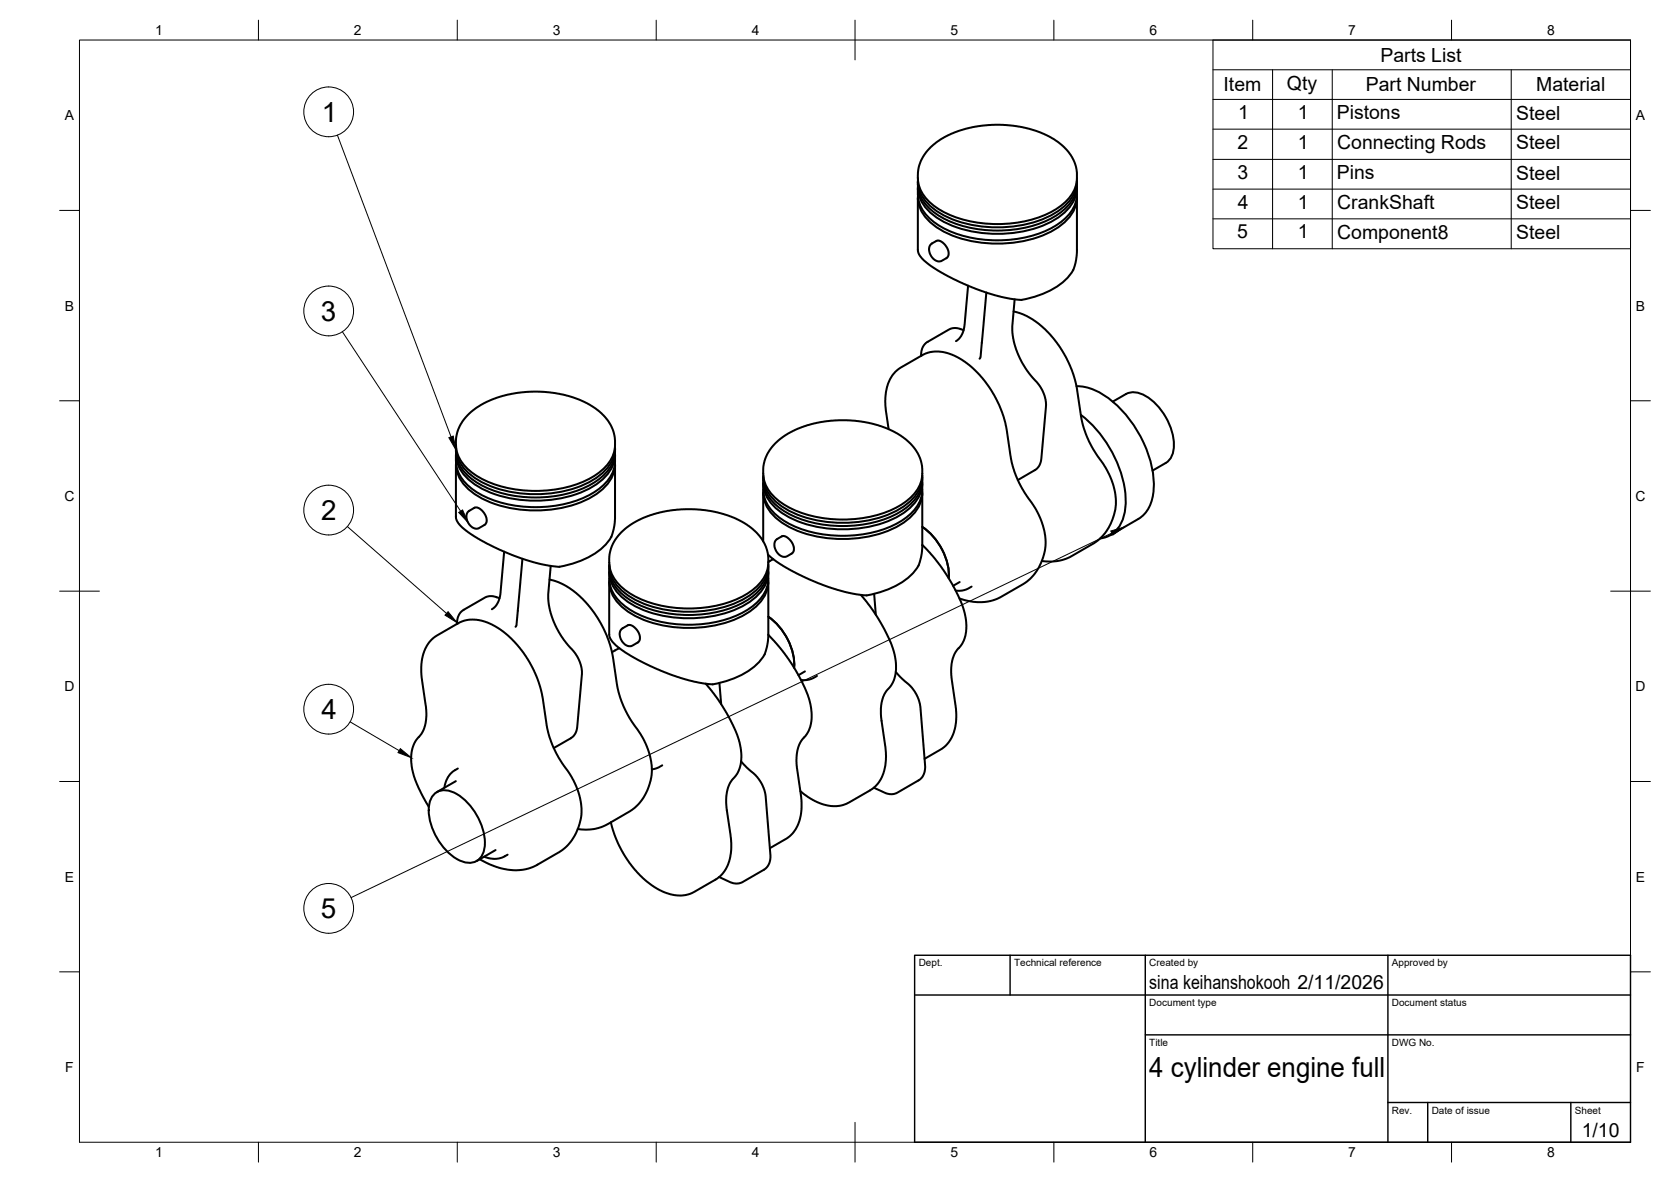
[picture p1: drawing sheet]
<svg xmlns="http://www.w3.org/2000/svg" width="420mm" height="297mm" viewBox="0 0 420 297" stroke-linecap="round" stroke-linejoin="round" font-family="sans-serif">
<!-- layer: Visible -->
<g fill="none" stroke="#000" stroke-width=".51">
<path d="M230.8 49.7v13.1l.3 1.1 .8 1.1 1.6 1.4 2.3 1.6 3.7 2 3.7 1.7 3.7 1.5 3.4 1 3.1 .8 2.6 .3a18 18 0 0 0 8.4-2.5l2-1.2 1.7-1.4 1.8-2.4M230.8 45.6v.8M230.8 47.2v1.7M230.8 44.8a10 10 0 0 0 5.9 8.1 31.2 31.2 0 0 0 28.2 0 9.9 9.9 0 0 0 5.9-8.9l-.3-2.3-1.2-2.6-1.8-2.1-2.7-2.2-3.2-1.5-3.3-1.1-3.6-.6-4.6-.2-3.7 .3-3.5 .6-3.7 1.3-2.9 1.6-2.4 1.9-1.8 2.3-1.1 2.8-.2 2.6M230.8 49.3a9 9 0 0 0 4.8 7.8 30.8 30.8 0 0 0 24 2.9 16.4 16.4 0 0 0 10.3-7 7.1 7.1 0 0 0 .9-3.7M230.8 46.8a9 9 0 0 0 4.8 7.9 30.8 30.8 0 0 0 24 2.9 16.4 16.4 0 0 0 10.3-7 7.1 7.1 0 0 0 .9-3.8M230.8 45.2a9 9 0 0 0 4.8 7.9 30.8 30.8 0 0 0 24 2.8 16.4 16.4 0 0 0 10.3-6.9 7.1 7.1 0 0 0 .9-3.8M270.8 49.7v13.7l-.4 2.6-.5 1.9M270.8 47.2a9.2 9.2 0 0 1-4.6 9 30.2 30.2 0 0 1-23.2 3.3 18.6 18.6 0 0 1-10.6-6.2 7.6 7.6 0 0 1-1.6-4.5M270.8 45.6a9 9 0 0 1-4.6 8.1 30.2 30.2 0 0 1-23.2 3.3 18.6 18.6 0 0 1-10.6-6.1 7.6 7.6 0 0 1-1.6-4.5M234.1 61.4l1.7-1 1.2 .5 .8 .9 .6 1.2 .1 .9-.2 .7-1.9 1.1-.7-.1-.8-.3-.7-.9-.5-.9-.1-1.2zM243.4 71.8l-1 10.9-.7 1.7-1.3 1.3"/>
<path d="M248 73.5l-1.4 16.1-.3 .5M254.8 78.3l3.2 1.1 3.3 2.1 3.5 3.5 1.4 1.8 1.7 2.7 1.5 3.2 .9 2.7 1.6 10 1.2 3.8 1.7 3.5 2.8 4.1 1.3 2.5 .9 2.3 .7 2.7v3l-.7 3.1-1.5 2.9-1.7 2-1.7 1.3-6.4 3.7-2.8 .7-2 .1-1.7-.1M255.1 75.2l-.6 8 .7 3.8 1 2.5 1.3 2.4 1.3 2 2.3 2.6 .9 1.3 .6 1.6 .4 2.1-1.2 13.8-.2 1.1-.6 1.1-.7 .6-4.4 2.5M242.3 83l-1.6-.5-1.5 .1-6.1 3.4-1.2 1.4-.3 2.1M270.7 97.1a14.7 14.7 0 0 1 9.7 4.4 29.5 29.5 0 0 1 9.7 20.7 9.2 9.2 0 0 1-3.9 8.2M114.6 116.7v13.3l.3 .9 .7 1.1 2.1 1.7 2.3 1.5 6.5 3.3 4 1.6 3.7 1.2 2.5 .6 3.1 .5a18 18 0 0 0 8.5-2.5 11 11 0 0 0 5.6-5.6l.6-2.1 .1-1.9v-13.6M114.6 114.3a9.3 9.3 0 0 0 4.6 8.9 30.2 30.2 0 0 0 23.2 3.3 18.6 18.6 0 0 0 10.7-6.1 8.3 8.3 0 0 0 1.5-6.1M114.6 112.7a9.1 9.1 0 0 0 4.6 8.1 30.2 30.2 0 0 0 23.2 3.3 18.6 18.6 0 0 0 10.7-6.1 7.8 7.8 0 0 0 1.5-5.3M114.7 116.3a9 9 0 0 0 4.7 7.9 30.8 30.8 0 0 0 24.1 2.9 16.4 16.4 0 0 0 10.3-7 7.1 7.1 0 0 0 .8-3.8M114.7 113.9a9 9 0 0 0 4.7 7.8 30.8 30.8 0 0 0 24.1 2.9 16.4 16.4 0 0 0 10.3-7 7.1 7.1 0 0 0 .8-3.7M114.7 112.2a9 9 0 0 0 4.7 7.9 30.8 30.8 0 0 0 24.1 2.9 16.4 16.4 0 0 0 10.3-7 7.1 7.1 0 0 0 .8-3.8M117.8 104.2l1.9-1.6 2-1.3 2.1-.9 3.3-1.1 5.4-.8 3.3-.1 3.2 .3 2.7 .5 2.6 .7 2.7 1.1 2.6 1.6 1.7 1.3 1.3 1.5 1.1 1.7 .8 2.2a9.3 9.3 0 0 1-4.4 9.9 30.2 30.2 0 0 1-23.2 3.3 18.6 18.6 0 0 1-10.7-6.2 9.1 9.1 0 0 1-1.4-6.9l1-2.8z"/>
<path d="M191.9 119.9a9.1 9.1 0 0 0 4.6 8.1 30.2 30.2 0 0 0 23.2 3.3 18.6 18.6 0 0 0 10.6-6.2 7.8 7.8 0 0 0 1.6-5.2M191.9 119l.1-2.4 .8-2.3 1.6-2.3 2.4-2.1 3.1-1.9 3.2-1.2 3.5-.8 4.4-.4 4.1 .2 4.5 .7 3.5 1.2 3.4 1.8 2.4 2 1.9 2.4 1 2.7 .1 2.4M191.9 119a10 10 0 0 0 5.9 8.2 31.2 31.2 0 0 0 28.2 0 10 10 0 0 0 5.9-8.2M191.9 119.4a9 9 0 0 0 4.8 7.9 30.8 30.8 0 0 0 24 2.9 16.4 16.4 0 0 0 10.3-7 7.1 7.1 0 0 0 .9-3.8M223.4 107.9l-.6-4.6-.2-3.3 .5-2.8 .8-2.1 1.2-1.6 1-.9 5.9-3.4 2-.7 1.9-.2 2.8 .6 2.5 1.1 2.5 1.7 2.2 2.1 1.8 2.1 2.1 3.1 1.4 2.8 1.6 4.7 1.4 9 1 3.4 1.8 3.9 3.6 5.4 1.6 3.8 .7 3.5-.2 2.9-.7 2.4-.7 1.6-1.9 2.7-1.6 1.4-6.3 3.6-2.5 1-2.2 .2-2.9-.2-2.6-.7M271.8 104.2a29.8 29.8 0 0 1 11.3 21.6 9.7 9.7 0 0 1-3.6 8.5l-1.8 .8-1.1 .2M279.8 100.9l3.3-1.9a5.4 5.4 0 0 1 5.9 1.1 15.4 15.4 0 0 1 6.1 12.7 4.7 4.7 0 0 1-2 3.6l-3.3 1.9M117.7 128.6l1.7-1.1 1.2 .3 1 .9 .6 1.1 .2 .9-.2 .9-2 1.2h-.7l-.7-.2-.9-.9-.5-1.1-.1-1.1zM126.8 138.6l-1.1 11.2-.8 2.1-1.2 1.2M156.2 133.8l1.5-1.4 2.2-1.4 2.1-.9 3.2-1.1 2.7-.6 3.4-.4h3.3l2.7 .2 3.2 .6 2.5 .7 2.7 1.2 2.1 1.2 2 1.5 1.5 1.7 .9 1.5 .8 2.2a9.3 9.3 0 0 1-4.4 9.9 30.2 30.2 0 0 1-23.2 3.3 18.6 18.6 0 0 1-10.6-6.1 9.1 9.1 0 0 1-1.5-6.9l1-2.7zM191.9 121.5v1.6M191.9 123.9v12.1"/>
<path d="M191.9 123.1a10 10 0 0 0 5.9 8.2 31.2 31.2 0 0 0 28.2 0 10 10 0 0 0 5.9-8.2M191.9 123.5a9 9 0 0 0 4.8 7.9 30.8 30.8 0 0 0 24 2.9 16.4 16.4 0 0 0 10.3-7 7.1 7.1 0 0 0 .9-3.8M191.9 121.1a9 9 0 0 0 4.8 7.8 30.8 30.8 0 0 0 24 2.9 16.4 16.4 0 0 0 10.3-7 7.1 7.1 0 0 0 .9-3.7M195.2 135.6l1.7-.9 1.2 .5 .9 .9 .6 1.2v.9l-.3 .7-1.8 1h-.8l-.8-.5-.7-.8-.5-1.3 .1-1.1zM231.9 123.9v13.6l-.2 1.8-.5 2a6.8 6.8 0 0 1-2.8 3.9 21.4 21.4 0 0 1-11.1 4.4l-3.3-.5-3.4-.9-6.7-2.4-6.3-3.2-3-1.9-1.5-1.4M231.9 136.9l2 2.1 2.5 3.1 3.1 4.8 2.6 5.6 .7 2.7 .2 2.1-.1 1.5-.5 2.1-.5 .9-1.8 2.4-.6 1.4-.3 1.4v3.1l1.3 9.3-.2 2.4-.4 2.1-.9 2-1.3 1.6-1 .7-4.2 2.5M231.9 121.5v1.6M231.9 132.4a15.4 15.4 0 0 1 6.7 12.9M286.2 130.4l-7 4.1M125.6 150.3l-1.7-.5-1.5 .2-5.9 3.3-.7 .6-.4 .7-.5 2.2M131.4 140.4l-1.5 16.6-.3 .5M138.2 145.7l1.5 .3 2.2 1 2.9 2 1.7 1.6 1.8 1.9 2.8 4.1 1.5 3.3 1.1 3.1 1.5 9.4 1.1 3.8 1.9 4.1 2.9 4.3 .9 1.6 1.1 2.5 .7 3.4v2.9l-.9 3.2-1.5 2.9-1.7 1.8-1.3 1-5.6 3.2-1.7 .8-3.1 .6-2.7-.2"/>
<path d="M138.5 142.2l-.7 7.2 .2 2.5 .5 2.2 .9 2.6 1.5 2.8 4.3 5.5 .8 1.9 .3 1.7-1.2 14.1-.3 1.3-.9 1.3-4.7 2.7M153.2 146.3v13.3l.3 1 1 1.2 1.9 1.6 2.6 1.6 7.2 3.6 7.1 2.4 5.1 .9a18 18 0 0 0 8.4-2.5 10.9 10.9 0 0 0 5.7-5.6l.4-1.7 .3-2.4v-13.4M153.2 143.8a9.3 9.3 0 0 0 4.6 9 30.2 30.2 0 0 0 23.2 3.3 18.6 18.6 0 0 0 10.6-6.2 8.3 8.3 0 0 0 1.6-6.1M153.2 142.2a9.1 9.1 0 0 0 4.6 8.1 30.2 30.2 0 0 0 23.2 3.3 18.6 18.6 0 0 0 10.6-6.1 7.8 7.8 0 0 0 1.6-5.3M153.2 145.8a9 9 0 0 0 4.8 7.9 30.8 30.8 0 0 0 24 2.9 16.4 16.4 0 0 0 10.3-7 7.1 7.1 0 0 0 .9-3.8M153.2 143.4a9 9 0 0 0 4.8 7.9 30.8 30.8 0 0 0 24 2.9 16.4 16.4 0 0 0 10.3-7 7.1 7.1 0 0 0 .9-3.8M153.2 141.8a9 9 0 0 0 4.8 7.9 30.8 30.8 0 0 0 24 2.9 16.4 16.4 0 0 0 10.3-7 7.1 7.1 0 0 0 .9-3.8M156.3 158.1l1.7-1 1.2 .3 1.1 1 .5 1.1 .1 1-.3 .7-1.9 1.2-.9-.1-.6-.3-.8-.9-.5-.9v-1.3zM193.2 159.6l4.1 4.7 3.3 5.1 2.5 5.3 .7 2.6 .3 2.2-.4 3.2-.8 1.7-1.4 1.7-.5 1-.7 2.6 .1 3.2 1.1 8.8-.1 2.7-.4 1.8-.9 2.2-1.3 1.5-.9 .8-4.3 2.5M193.2 155a15.4 15.4 0 0 1 6.5 12.8M194.4 140.5l-1.2 .7M216.5 149.5l3 3.9 2.9 4.9 1.8 3.8 .6 1.9 .4 2.1 .1 2.2-.5 2.5-.7 1.4-1.8 2.4-.7 2.7-.1 2.8 1.3 9.1-.2 3.2-.5 1.9-1 2.2-1.7 1.7-5.9 3.5-2.3 .8h-2.5l-2.6-.6-2.5-1.4-2.4-1.7"/>
<path d="M219.8 149.2l.4 5.3M241.3 146.3l-1.7 .9M244.3 147.4l-1.9 .9-2.1 .1M155.7 162.9l-1.8 1M177.4 171.8l3.1 4 3.2 5.3 2 4.7 .7 3.5-.1 2.4-.3 1.4-.7 1.4-1.8 2.4-.5 1.2-.4 2 .1 2.8 1.1 7.6 .1 2.7-.5 3.2-1.1 2.3-.8 1-1.3 1.2-6.8 3.8-1.1 .2-1.9 .1-1.8-.3-2.1-.7-2-1.1-2.1-1.6-2.3-2.2-1.8-2.2-1.6-2.6-1.3-2.4-.8-2-1-3.3M180.9 171.6l.4 5.4M202.4 168.7l-1.6 1M205.4 169.9l-1.8 .9-2.2 .1M225.2 168.9l4.1 4 1.2 1.7 .7 1.8 .2 1.4 1.2 14.7-.1 1.4-.5 1.3-.9 .8-6.1 3.5-1 .1-.9-.2-3.4-1.4M108.9 199.8a4 4 0 0 1 4.9-.8 15 15 0 0 1 8.1 14 4 4 0 0 1-6 3.4 15 15 0 0 1-8-13.9l.2-1.1zM114.6 196.3l-4.8 2.8M115.1 193.1l-1.2 .8-1 1-.7 1.2-.5 1.9"/>
<path d="M166.5 192.3l-1.1 .7-1.5 .3M186.4 191.3l4 3.9 1.1 1.7 .7 1.6 .3 1.7 1.2 14.6-.1 1.4-.5 1.3-.7 .9-6 3.4-1.1 .2-1-.1-3.5-1.5M107.8 202.8l-1.9-3.4-1.6-3.6-.7-2.5-.2-2.3 .1-1.9 .3-1.4 .8-1.6 1.3-1.6 .6-1 .6-2.7v-3l-1.2-8.9 .1-2.8 .4-1.7 1.1-2.4 1.4-1.6 6.3-3.8 1.3-.6 1.3-.2 1.9-.1 1.4 .3 3.2 1.3 3.5 2.5 3.4 3.7 2.6 4.1 1.4 3.1 .9 2.9 1.4 9.1 .7 2.6 .9 2.4 1.3 2.6 2.9 4.3 1.4 2.7 1.1 3.1 .4 3.9-.5 2.7-.6 1.8-.9 1.7-1.3 1.7-2.3 2-6.2 3.5-2.9 .9-1.6 .1-2.1-.1-3.5-.9-3.7-1.8M124.6 213.6l-4.8 2.8M127.6 214.8l-1.4 .7-1.4 .3-1.5-.1-1.6-.4"/>
</g>
<!-- layer: BORDER -->
<g fill="none" stroke="#000" stroke-width=".25">
<path d="M20 10.1h390v276.9h-390zM65 5.1v5M115 5.1v5M165 5.1v5M215 5.1v10M265 5.1v5M315 5.1v5M365 5.1v5M15 52.9h5M410 52.9h5M15 100.7h5M410 100.7h5"/>
<path d="M15 148.6h10M405 148.6h10M15 196.4h5M410 196.4h5M15 244.2h5M410 244.2h5M65 287v5M115 287v5M165 287v5M215 282.1v9.9M265 287v5M315 287v5"/>
<path d="M365 287v5"/>
</g>
<!-- layer: TITLEBLOCK -->
<path d="M230 240.1h180v46.9h-180zM230 250h180M254 240.1v9.9M288 240.1v46.9M349 240.1v46.9M288 260.1h122M349 277.1h61M359 277.1v9.9M395 277.1v9.9" fill="none" stroke="#000" stroke-width=".36"/>
<!-- layer: Parts Lists -->
<path d="M305 10.1h105v52.4h-105zM305 17.5h105M320 17.5v45M335 17.5v45M380 17.5v45M305 25h105M305 32.5h105M305 40.1h105M305 47.5h105M305 55h105" fill="none" stroke="#000" stroke-width=".25"/>
<!-- layer: Balloons -->
<g fill="none" stroke="#000" stroke-width=".25">
<circle cx="82.6" cy="28.1" r="6.3"/>
<circle cx="82.6" cy="78.1" r="6.3"/>
<circle cx="82.6" cy="128.2" r="6.3"/>
<circle cx="82.6" cy="178.2" r="6.3"/>
<circle cx="82.6" cy="228.3" r="6.3"/>
</g>
<!-- layer: 0 -->
<path d="M112.9 110l1.1-.4 .6 3.5zM115.3 128.8l1-.6 1.5 3.2zM279.3 133.4l3.4-1-2.9 2.1zM112.7 153.7l2.2 2.8-3-1.9zM100.7 188.1l2.7 2.3-3.3-1.3z" fill="#000" stroke="#000" stroke-width=".25"/>
<path d="M84.8 34l28.6 75.8M86.1 83.4l29.7 45.1M87.3 132.3l25 21.9M279.5 134l-191.2 91.6M88 181.4l12.4 7.2" fill="none" stroke="#000" stroke-width=".25"/>
<g font-size="7">
<text x="81" y="30.6">1</text>
<text x="80.7" y="80.6">3</text>
<text x="80.8" y="130.7">2</text>
<text x="80.8" y="180.7">4</text>
<text x="80.7" y="230.7">5</text>
<text x="289" y="270.6">4 cylinder engine full</text>
</g>
<g font-size="4.9">
<text x="347.1" y="15.5">Parts List</text>
<text x="307.7" y="23">Item</text>
<text x="323.6" y="22.5">Qty</text>
<text x="343.4" y="23">Part Number</text>
<text x="386.3" y="23">Material</text>
<text x="311.3" y="29.9">1</text>
<text x="326.3" y="29.9">1</text>
<text x="336.1" y="30">Pistons</text>
<text x="381.3" y="30">Steel</text>
<text x="311.2" y="37.4">2</text>
<text x="326.3" y="37.4">1</text>
<text x="336.2" y="37.5">Connecting Rods</text>
<text x="381.3" y="37.5">Steel</text>
<text x="311.1" y="45">3</text>
<text x="326.3" y="45">1</text>
<text x="336.1" y="45">Pins</text>
<text x="381.3" y="45.1">Steel</text>
<text x="311.2" y="52.4">4</text>
<text x="326.3" y="52.4">1</text>
<text x="336.2" y="52.6">CrankShaft</text>
<text x="381.3" y="52.6">Steel</text>
<text x="311.1" y="59.9">5</text>
<text x="326.3" y="59.9">1</text>
<text x="336.2" y="60.1">Component8</text>
<text x="381.3" y="60.1">Steel</text>
<text x="289" y="248.5">sina keihanshokooh 2/11/2026</text>
<text x="397.7" y="285.7">1/10</text>
</g>
<g font-size="3.5">
<text x="39" y="8.8">1</text>
<text x="89" y="8.8">2</text>
<text x="139" y="8.8">3</text>
<text x="189" y="8.8">4</text>
<text x="239" y="8.8">5</text>
<text x="289" y="8.8">6</text>
<text x="339" y="8.8">7</text>
<text x="389" y="8.8">8</text>
<text x="16.3" y="30.2">A</text>
<text x="411.3" y="30.2">A</text>
<text x="16.3" y="78">B</text>
<text x="411.3" y="78">B</text>
<text x="16.2" y="125.9">C</text>
<text x="411.2" y="125.9">C</text>
<text x="16.2" y="173.7">D</text>
<text x="411.2" y="173.7">D</text>
<text x="16.3" y="221.6">E</text>
<text x="411.3" y="221.6">E</text>
<text x="16.4" y="269.4">F</text>
<text x="411.4" y="269.4">F</text>
<text x="39" y="290.8">1</text>
<text x="89" y="290.8">2</text>
<text x="139" y="290.8">3</text>
<text x="189" y="290.8">4</text>
<text x="239" y="290.8">5</text>
<text x="289" y="290.8">6</text>
<text x="339" y="290.8">7</text>
<text x="389" y="290.8">8</text>
</g>
<g font-size="2.5">
<text x="231" y="242.9">Dept.</text>
<text x="255" y="242.9">Technical reference</text>
<text x="289" y="242.9">Created by</text>
<text x="350" y="242.9">Approved by</text>
<text x="289" y="252.8">Document type</text>
<text x="350" y="252.8">Document status</text>
<text x="289" y="262.9">Title</text>
<text x="350" y="262.9">DWG No.</text>
<text x="350" y="279.9">Rev.</text>
<text x="360" y="279.9">Date of issue</text>
<text x="396" y="279.9">Sheet</text>
</g>
</svg>
